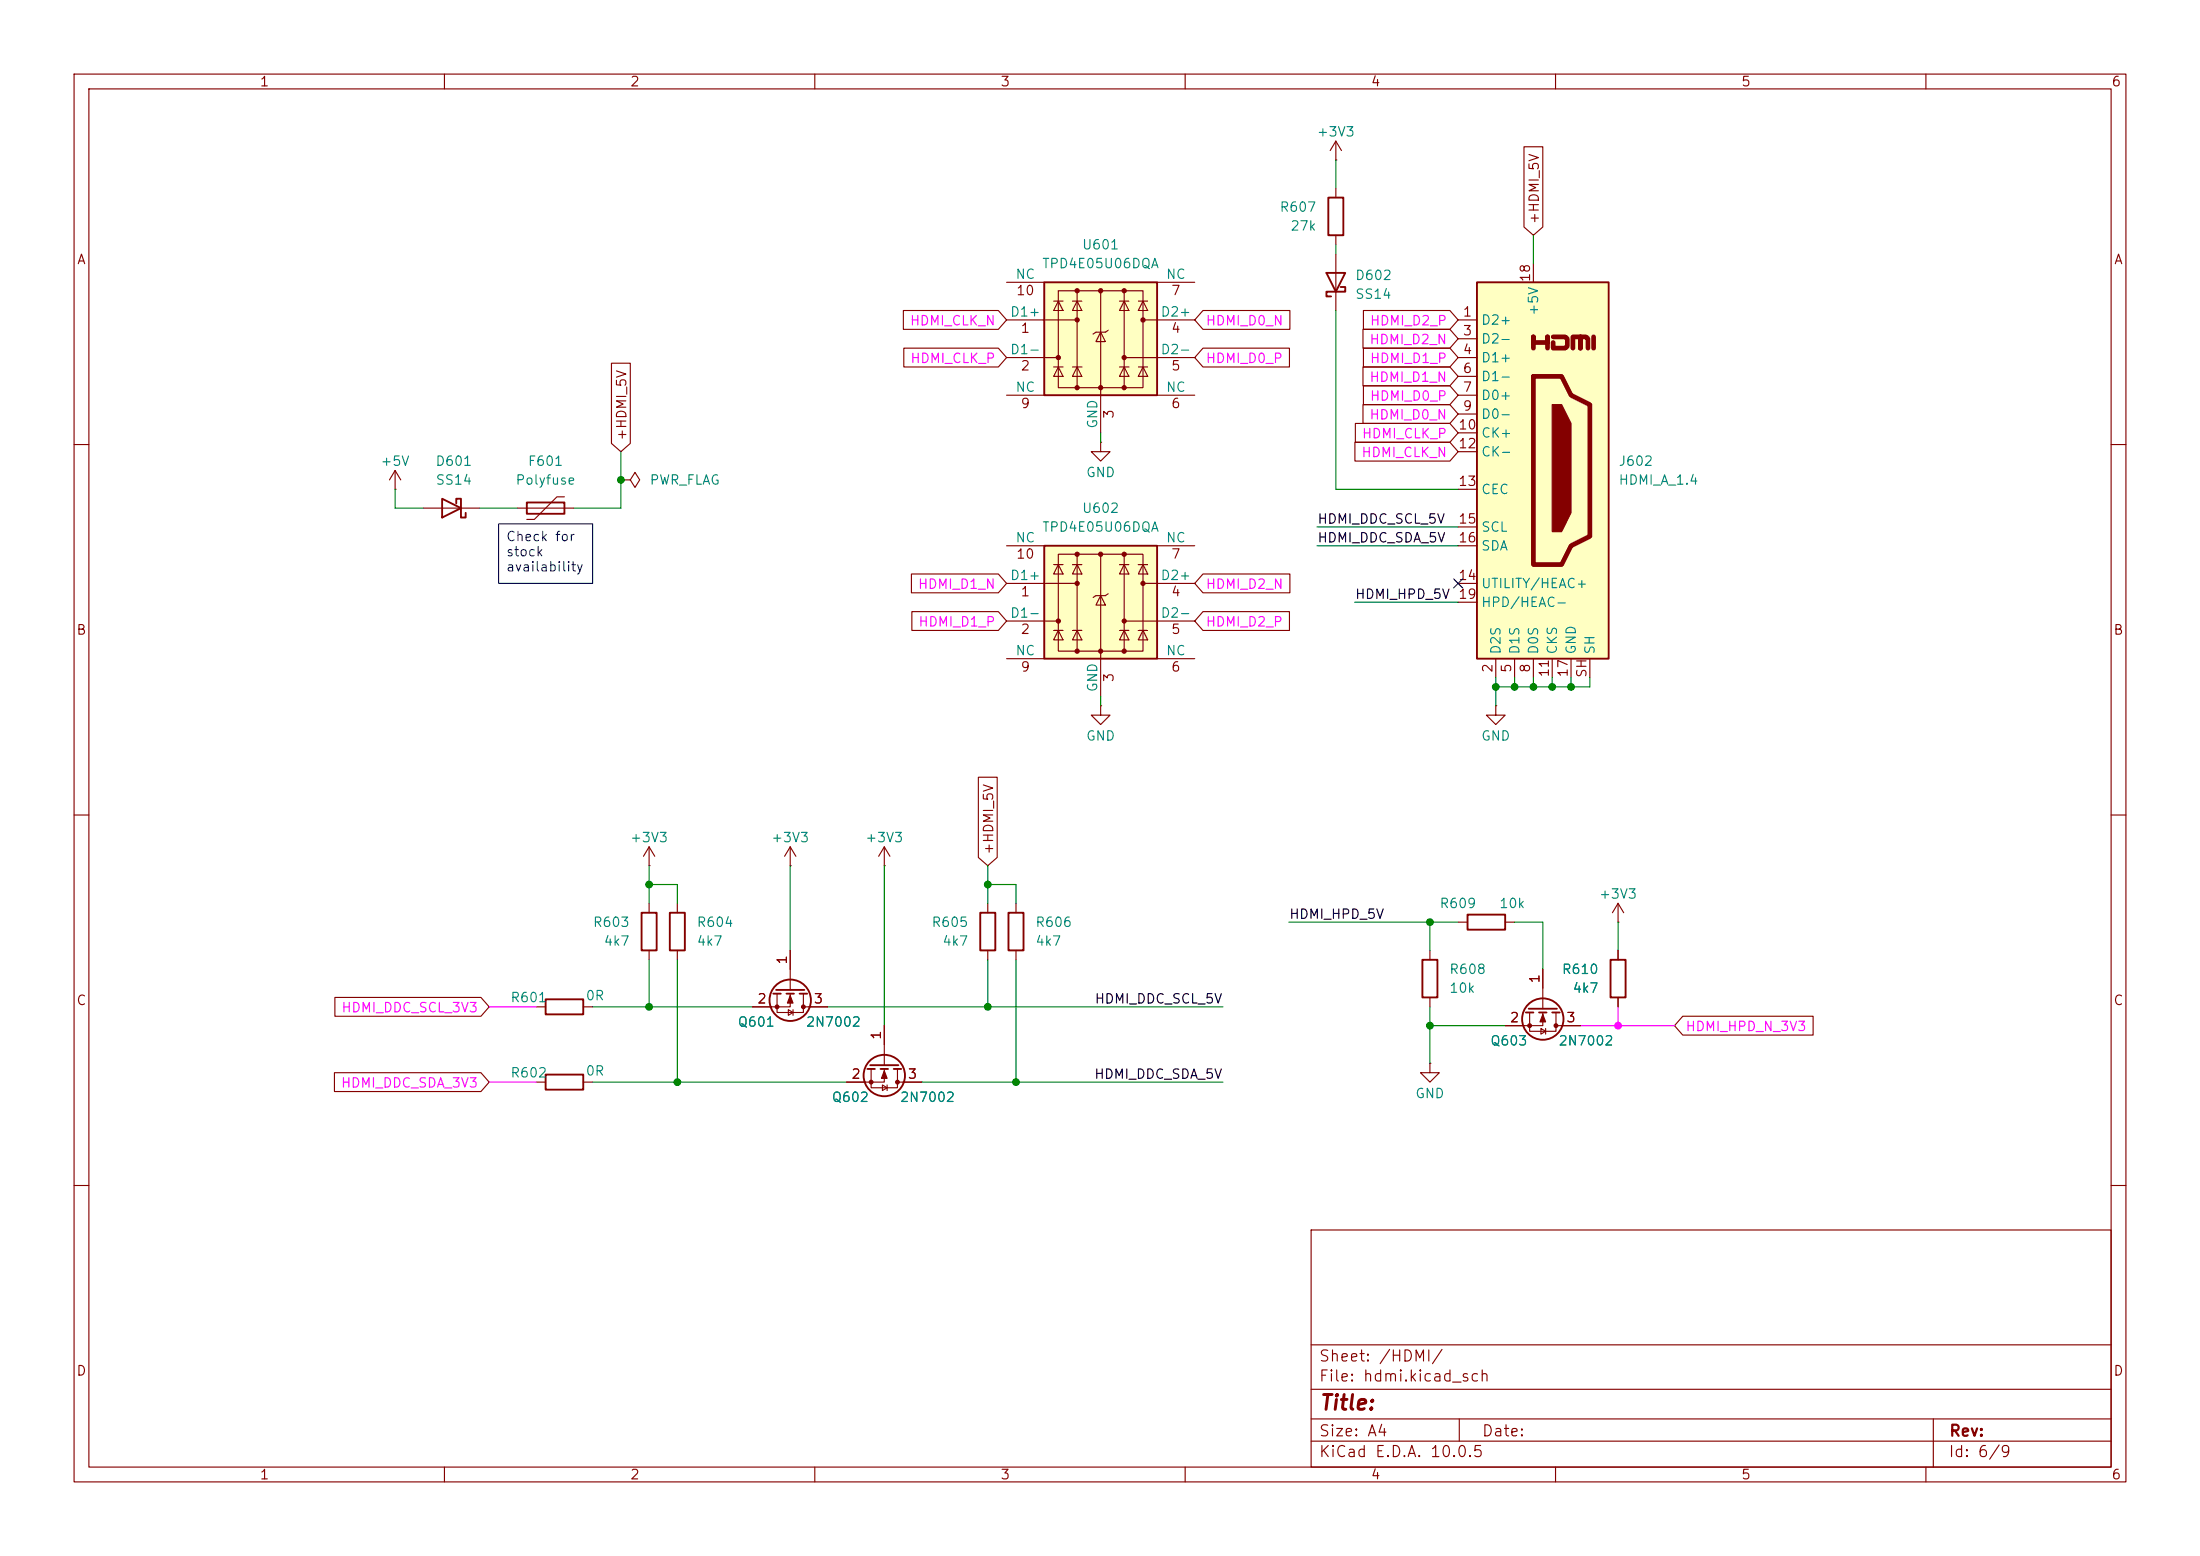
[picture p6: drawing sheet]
<svg xmlns="http://www.w3.org/2000/svg" width="297mm" height="210mm" viewBox="0 0 297 210" stroke-linecap="round" stroke-linejoin="round" font-family="sans-serif">
<g fill="none" stroke="#840000" stroke-width=".15">
<path d="M10 10h277v190h-277zM12 12h273v186h-273zM60 10v2M110 10v2M160 10v2M210 10v2M260 10v2M10 60h2M285 60h2M10 110h2M285 110h2M10 160h2"/>
<path d="M177 166h108v32h-108zM285 160h2M60 198v2M110 198v2M160 198v2M177 194.5h108M177 191.5h108M177 187.5h108M177 181.5h108M197 191.5v3M210 198v2M260 198v2"/>
<path d="M261 191.5v6.5"/>
</g>
<path d="M199.4 38.1h17.8v50.8h-17.8z" fill="#ffffc2"/>
<path d="M207 47v-1.5v.7h1.9v-.7v1.5M207 50.8h3.8l1.3 2.5 2.5 1.3v17.8l-2.5 1.3-1.3 2.5h-3.8zM209.7 45.5h1.6l.3 .2v1l-.3 .3h-1.6v-.8M212.3 47v-1.5h1.1v1.5v-1.5h.7l.3 .2v1.3M215.1 45.5v1.5" fill="none" stroke="#840000" stroke-width=".63"/>
<g fill="none" stroke="#840000" stroke-width=".25">
<path d="M199.4 38.1h17.8v50.8h-17.8zM71.1 67.8h5.1v1.5h-5.1zM86.6 123.2h2v5.1h-2zM90.4 123.2h2.1v5.1h-2.1zM104.4 134.1h1M104.8 133.6h3.8M106.2 134.1h1M107.9 134.1h1.1M136.1 123.2h2.1v5.1h-2.1zM192 129.5h2.1v5.1h-2.1zM117.1 144.3h1M117.5 143.8h3.8"/>
<path d="M118.9 144.3h1M120.6 144.3h1.1"/>
<circle cx="106.7" cy="135" r="2.79"/>
<circle cx="119.4" cy="145.2" r="2.79"/>
</g>
<g fill="#840000" stroke="#840000" stroke-width=".15">
<path d="M209.5 54.6h1.3l1.3 2.6v12l-1.3 2.6h-1.3z"/>
<path d="M119.4 144.5l.4 1h-.8z"/>
<path d="M106.7 134.4l.4 1h-.8z"/>
<circle cx="121.2" cy="146" r=".25"/>
<circle cx="117.6" cy="146" r=".25"/>
<circle cx="108.5" cy="135.9" r=".25"/>
<circle cx="104.9" cy="135.9" r=".25"/>
</g>
<g fill="none" stroke="#840000" stroke-width=".15">
<path d="M207 35.6v2.5M196.8 43.2h2.6M196.8 45.7h2.6M196.8 48.3h2.6M196.8 50.8h2.6M196.8 53.3h2.6M196.8 55.9h2.6M196.8 58.4h2.6M53.3 66h.1M53.3 63.5l-.7 1.3M53.3 63.5l.8 1.3M53.3 63.5v2.5"/>
<path d="M69.8 68.6h7.7M76.2 67.1h-1l-3.1 3h-1M196.8 61h2.6M196.8 66h2.6M196.8 78.7h2.6M196.8 71.1h2.6M196.8 73.7h2.6M196.8 81.3h2.6M201.9 95.3v1.2h1.3l-1.3 1.3-1.2-1.3h1.2M201.9 95.3h.1M201.9 88.9v2.5M204.5 88.9v2.5"/>
<path d="M207 88.9v2.5M209.5 88.9v2.5M212.1 88.9v2.5M214.6 88.9v2.5M87.6 121.9v1.3M87.6 128.3v1.2M91.4 121.9v1.3M91.4 128.3v1.2M104.9 134.1v2.6h3.6v-2.6M106.4 136.3l.7 .4-.7 .3zM106.7 134.1v1.8h-5.1M106.7 128.3v5.3"/>
<path d="M107.1 136.3v.7M108.5 135.9h3.3M119.4 138.4v5.4M137.2 121.9v1.3M137.2 128.3v1.2M193 128.3v1.2M193 134.6v1.3M117.6 144.3v2.5h3.6v-2.5M119.1 146.4l.7 .4-.7 .4zM119.4 144.3v1.8h-5.1M119.8 146.4v.8M121.2 146.1h3.3"/>
<path d="M193 143.5v1.3h1.3l-1.3 1.3-1.2-1.3h1.2M193 143.5h.1"/>
</g>
<path d="M141 38.1h15.2v15.2h-15.2z" fill="#ffffc2"/>
<g fill="none" stroke="#840000" stroke-width=".15">
<path d="M135.9 38.1h5.1M142.9 39.2h11.4v13.1h-11.4zM145.4 39.2v13.1M148.6 39.2v19.2M151.8 39.2v13.1M156.2 38.1h5.1M135.9 43.2h9.5M135.9 48.3h7M135.9 53.3h5.1M142.2 40.6h1.3M142.2 49.5h1.3M142.9 40.6l.6 1.3h-1.3z"/>
<path d="M142.9 49.5l.6 1.3h-1.3zM144.8 40.6h1.2M144.8 49.5h1.2M145.4 40.6l.6 1.3h-1.2zM145.4 49.5l.6 1.3h-1.2zM148.6 44.8l.6 1.3h-1.2zM148.6 59.7v1.3h1.3l-1.3 1.2-1.3-1.2h1.3M148.6 59.7h.1M149.6 44.6l-.4 .2h-1.2l-.4 .3M151.1 40.6h1.3M151.1 49.5h1.3M151.8 40.6l.6 1.3h-1.3z"/>
<path d="M151.8 49.5l.6 1.3h-1.3zM151.8 48.3h9.5M153.7 40.6h1.2M153.7 49.5h1.2M154.3 40.6l.6 1.3h-1.2zM154.3 49.5l.6 1.3h-1.2zM154.3 43.2h7M156.2 53.3h5.1M83.8 64.8h1.3l.6-1 .7 1-.7 1-.6-1M83.8 64.8h.1M148.6 95.3v1.2h1.3l-1.3 1.3-1.3-1.3h1.3M148.6 95.3h.1"/>
<path d="M87.6 116.8h.1M87.6 114.3l-.7 1.3M87.6 114.3l.8 1.3M87.6 114.3v2.5M72.4 135.9h1.3M78.7 135.9h1.3M196.8 124.5h1.3M203.2 124.5h1.3M206.5 136.7v2.5h3.6v-2.5M208 138.8l.7 .4-.7 .4zM208.3 136.7v1.7h-5.1M208.3 130.8v5.3"/>
<path d="M208.7 138.8v.8M210.1 138.4h3.3M218.4 124.5h.1M218.4 121.9v2.6M218.4 128.3v1.2M218.4 134.6v1.3M218.4 121.9l-.7 1.3M218.4 121.9l.8 1.3M72.4 146.1h1.3M78.7 146.1h1.3"/>
</g>
<g fill="none" stroke="#840000" stroke-width=".25">
<path d="M141 38.1h15.2v15.2h-15.2zM73.7 134.9h5v2h-5zM198.1 123.4h5.1v2.1h-5.1zM206 136.7h1M206.4 136.1h3.8M207.8 136.7h1M209.5 136.7h1.1M217.4 129.5h2.1v5.1h-2.1zM73.7 145h5v2.1h-5z"/>
<circle cx="208.3" cy="137.5" r="2.79"/>
</g>
<g fill="#840000" stroke="#840000" stroke-width=".15">
<path d="M208.3 136.9l.4 1h-.8z"/>
<circle cx="142.9" cy="48.3" r=".28"/>
<circle cx="145.4" cy="39.2" r=".28"/>
<circle cx="145.4" cy="43.2" r=".28"/>
<circle cx="145.4" cy="52.3" r=".28"/>
<circle cx="148.6" cy="39.2" r=".28"/>
<circle cx="148.6" cy="52.3" r=".28"/>
<circle cx="151.8" cy="39.2" r=".28"/>
<circle cx="151.8" cy="48.3" r=".28"/>
<circle cx="151.8" cy="52.3" r=".28"/>
<circle cx="154.3" cy="43.2" r=".28"/>
<circle cx="210.1" cy="138.4" r=".25"/>
<circle cx="206.5" cy="138.4" r=".25"/>
</g>
<path d="M141 73.7h15.2v15.2h-15.2z" fill="#ffffc2"/>
<g fill="none" stroke="#840000" stroke-width=".15">
<path d="M180.3 19.1v2.5M180.3 19.1l-.7 1.2M180.3 19.1l.8 1.2M205.7 19.8h2.6v10.8l-1.3 1.2-1.3-1.2zM180.3 21.6h.1M180.3 25.4v1.3M180.3 31.8v1.2M180.3 34.3v7.6M82.5 49h2.6v10.8l-1.3 1.2-1.3-1.2zM122 41.9h12.8l1.1 1.3-1.1 1.3h-12.8zM122 47h12.8l1.1 1.3-1.1 1.2h-12.8zM162.4 41.9h11.7v2.6h-11.7l-1.1-1.3z"/>
<path d="M162.4 47h11.7v2.5h-11.7l-1.1-1.2zM182.9 59.7h12.8l1.1 1.3-1.1 1.2h-12.8zM183 57.1h12.7l1.1 1.3-1.1 1.3h-12.7zM184 49.5h11.7l1.1 1.3-1.1 1.3h-11.7zM184 54.6h11.7l1.1 1.3-1.1 1.3h-11.7zM184 44.4h11.7l1.1 1.3-1.1 1.3h-11.7zM184.1 52.1h11.6l1.1 1.2-1.1 1.3h-11.6zM184.1 41.9h11.6l1.1 1.3-1.1 1.3h-11.6zM184.1 47h11.6l1.1 1.3-1.1 1.2h-11.6zM57.1 68.6h7.7M123 77.5h11.8l1.1 1.2-1.1 1.3h-11.8zM135.9 78.7h9.5"/>
<path d="M135.9 73.7h5.1M142.2 76.2h1.3M142.9 74.8h11.4v13.1h-11.4zM142.9 76.2l.6 1.3h-1.3zM144.8 76.2h1.2M145.4 76.2l.6 1.3h-1.2zM145.4 74.8v13.1M148.6 74.8v19.2M151.1 76.2h1.3M151.8 76.2l.6 1.3h-1.3zM151.8 74.8v13.1M153.7 76.2h1.2"/>
<path d="M154.3 76.2l.6 1.3h-1.2zM154.3 78.7h7M156.2 73.7h5.1M162.4 77.5h11.7v2.5h-11.7l-1.1-1.3zM123.1 82.5h11.7l1.1 1.3-1.1 1.3h-11.7zM135.9 83.8h7M135.9 88.9h5.1M142.2 85.1h1.3M142.9 85.1l.6 1.3h-1.3zM144.8 85.1h1.2M145.4 85.1l.6 1.3h-1.2zM148.6 80.4l.6 1.3h-1.2z"/>
<path d="M149.6 80.1l-.4 .3h-1.2l-.4 .2M151.1 85.1h1.3M151.8 85.1l.6 1.3h-1.3zM151.8 83.8h9.5M153.7 85.1h1.2M154.3 85.1l.6 1.3h-1.2zM156.2 88.9h5.1M162.4 82.5h11.7v2.6h-11.7l-1.1-1.3zM106.7 116.8h.1M106.7 114.3l-.8 1.3M106.7 114.3l.7 1.3M106.7 114.3v2.5"/>
<path d="M119.4 116.8h.1M119.4 114.3l-.8 1.3M119.4 114.3l.7 1.3M119.4 114.3v2.5M132.1 104.9h2.5v10.8l-1.3 1.1-1.2-1.1zM45.2 134.6h19.7l1.1 1.3-1.1 1.3h-19.7zM101.6 135.9h2.5M106.7 128.3v2.5M109.2 135.9h2.6M119.4 138.4v2.6M133.3 121.9v1.3M133.3 128.3v1.2"/>
<path d="M203.2 138.4h2.5M208.3 130.8v2.6M210.8 138.4h2.6M218.4 128.3v1.2M218.4 134.6v1.3M227.2 137.2h17.6v2.5h-17.6l-1.1-1.3zM45.1 144.8h19.8l1.1 1.3-1.1 1.2h-19.8zM114.3 146.1h2.5M121.9 146.1h2.6"/>
</g>
<path d="M179.1 36.8h2.5l-1.3 2.6zM179.3 26.7h2.1v5.1h-2.1zM181 38.7h.6v.7h-2.5v.6h.6M59.7 67.3l2.5 1.3-2.5 1.3zM61.6 67.9v-.6h.6v2.6h.7v-.7M141 73.7h15.2v15.2h-15.2zM132.3 123.2h2.1v5.1h-2.1z" fill="none" stroke="#840000" stroke-width=".25"/>
<g fill="#840000" stroke="#840000" stroke-width=".15">
<circle cx="142.9" cy="83.8" r=".28"/>
<circle cx="145.4" cy="74.8" r=".28"/>
<circle cx="145.4" cy="78.7" r=".28"/>
<circle cx="145.4" cy="87.9" r=".28"/>
<circle cx="148.6" cy="74.8" r=".28"/>
<circle cx="148.6" cy="87.9" r=".28"/>
<circle cx="151.8" cy="74.8" r=".28"/>
<circle cx="151.8" cy="83.8" r=".28"/>
<circle cx="151.8" cy="87.9" r=".28"/>
<circle cx="154.3" cy="78.7" r=".28"/>
</g>
<g fill="none" stroke="#008400" stroke-width=".15">
<path d="M180.3 21.6v3.8M180.3 33v1.3M207 31.8v3.8M148.6 58.4v1.3M180.3 41.9v24.1h16.5M53.3 66v2.6h3.8M64.8 68.6h5M83.8 61v7.6h-6.3M177.8 73.7h19M177.8 71.1h19M148.6 94v1.3M182.9 81.3h13.9"/>
<path d="M201.9 91.4v3.9M204.5 91.4v1.3M207 91.4v1.3M209.5 91.4v1.3M212.1 91.4v1.3M214.6 91.4v1.3h-12.7M87.6 119.4h3.8v2.5M87.6 116.8v5.1M106.7 116.8v11.5M119.4 116.8v21.6M133.3 119.4h3.9v2.5M133.3 116.8v5.1"/>
<path d="M80 135.9h21.6M87.6 129.5v6.4M91.4 129.5v16.6M111.8 135.9h53.3M133.3 129.5v6.4M137.2 129.5v16.6M174 124.5h22.8M193 138.4h10.2M193 124.5v3.8M193 135.9v7.6M204.5 124.5h3.8v6.3M218.4 124.5v3.8"/>
<path d="M80 146.1h34.3M124.5 146.1h40.6"/>
</g>
<path d="M66 135.9h6.4M213.4 138.4h12.7M218.4 135.9v2.5M66 146.1h6.4" fill="none" stroke="#f0f" stroke-width=".15"/>
<path d="M196.2 78.1l1.3 1.2M197.5 78.1l-1.3 1.2" fill="none" stroke="#000084" stroke-width=".15"/>
<path d="M67.3 70.7h12.7v8h-12.7z" fill="none" stroke="#0000c2" stroke-width=".15"/>
<g fill="#008400" stroke="#008400" stroke-width=".14">
<circle cx="193" cy="138.4" r=".46"/>
<circle cx="212.1" cy="92.7" r=".46"/>
<circle cx="193" cy="124.5" r=".46"/>
<circle cx="83.8" cy="64.8" r=".46"/>
<circle cx="201.9" cy="92.7" r=".46"/>
<circle cx="207" cy="92.7" r=".46"/>
<circle cx="209.5" cy="92.7" r=".46"/>
<circle cx="204.5" cy="92.7" r=".46"/>
<circle cx="87.6" cy="119.4" r=".46"/>
<circle cx="133.3" cy="119.4" r=".46"/>
<circle cx="137.2" cy="146.1" r=".46"/>
<circle cx="133.3" cy="135.9" r=".46"/>
<circle cx="87.6" cy="135.9" r=".46"/>
<circle cx="91.4" cy="146.1" r=".46"/>
</g>
<circle cx="218.4" cy="138.4" r=".46" fill="#f0f" stroke="#f0f" stroke-width=".14"/>
<text font-size="2" fill="#840000" x="178" y="190.8">Title:</text>
<g font-size="1.5" fill="#840000">
<text x="178" y="184.1">Sheet: /HDMI/</text>
<text x="178" y="186.8">File: hdmi.kicad_sch</text>
<text x="178" y="197">KiCad E.D.A. 10.0.5</text>
<text x="178" y="194.2">Size: A4</text>
<text x="200" y="194.2">Date:</text>
<text x="263" y="197">Id: 6/9</text>
<text x="263" y="194.2">Rev:</text>
</g>
<g font-size="1.3" fill="#840000">
<text x="35" y="12">1</text>
<text x="85" y="12">2</text>
<text x="135" y="12">3</text>
<text x="185" y="12">4</text>
<text x="235" y="12">5</text>
<text x="285" y="12">6</text>
<text x="10.3" y="36">A</text>
<text x="208.1" y="30.3" transform="rotate(-90 208.1 30.3)">+HDMI_5V</text>
<text x="285.3" y="36">A</text>
<text x="137.1" y="40.2">10</text>
<text x="158" y="40.2">7</text>
<text x="206.9" y="38.2" transform="rotate(-90 206.9 38.2)">18</text>
<text x="137.7" y="45.2">1</text>
<text x="158" y="45.2">4</text>
<text x="197.4" y="43">1</text>
<text x="197.4" y="45.6">3</text>
<text x="137.7" y="50.3">2</text>
<text x="158" y="50.3">5</text>
<text x="197.4" y="48.1">4</text>
<text x="197.4" y="50.7">6</text>
<text x="197.4" y="53.2">7</text>
<text x="84.9" y="59.6" transform="rotate(-90 84.9 59.6)">+HDMI_5V</text>
<text x="137.7" y="55.4">9</text>
<text x="150.7" y="56.6" transform="rotate(-90 150.7 56.6)">3</text>
<text x="158" y="55.4">6</text>
<text x="196.8" y="58.3">10</text>
<text x="197.4" y="55.7">9</text>
<text x="196.8" y="60.8">12</text>
<text x="196.8" y="65.9">13</text>
<text x="196.8" y="71">15</text>
<text x="137.1" y="75.7">10</text>
<text x="158" y="75.7">7</text>
<text x="196.8" y="73.5">16</text>
<text x="137.7" y="80.8">1</text>
<text x="158" y="80.8">4</text>
<text x="196.8" y="78.6">14</text>
<text x="196.8" y="81.1">19</text>
<text x="10.2" y="86">B</text>
<text x="137.7" y="85.9">2</text>
<text x="158" y="85.9">5</text>
<text x="285.2" y="86">B</text>
<text x="137.7" y="91">9</text>
<text x="150.7" y="92.2" transform="rotate(-90 150.7 92.2)">3</text>
<text x="158" y="91">6</text>
<text x="201.8" y="90.9" transform="rotate(-90 201.8 90.9)">2</text>
<text x="204.3" y="90.9" transform="rotate(-90 204.3 90.9)">5</text>
<text x="206.9" y="90.9" transform="rotate(-90 206.9 90.9)">8</text>
<text x="209.4" y="91.5" transform="rotate(-90 209.4 91.5)">11</text>
<text x="212" y="91.5" transform="rotate(-90 212 91.5)">17</text>
<text x="214.5" y="91.6" transform="rotate(-90 214.5 91.6)">SH</text>
<text x="134.4" y="115.4" transform="rotate(-90 134.4 115.4)">+HDMI_5V</text>
<text x="106.5" y="130.3" transform="rotate(-90 106.5 130.3)">1</text>
<text x="10.2" y="136">C</text>
<text x="102.1" y="135.8">2</text>
<text x="109.8" y="135.8">3</text>
<text x="208.1" y="132.8" transform="rotate(-90 208.1 132.8)">1</text>
<text x="285.2" y="136">C</text>
<text x="119.2" y="140.4" transform="rotate(-90 119.2 140.4)">1</text>
<text x="203.7" y="138.3">2</text>
<text x="211.4" y="138.3">3</text>
<text x="114.8" y="145.9">2</text>
<text x="122.5" y="145.9">3</text>
<text x="10.2" y="186">D</text>
<text x="285.2" y="186">D</text>
<text x="35" y="200">1</text>
<text x="85" y="200">2</text>
<text x="135" y="200">3</text>
<text x="185" y="200">4</text>
<text x="235" y="200">5</text>
<text x="285" y="200">6</text>
</g>
<g font-size="1.3" fill="#008484">
<text x="177.7" y="18.7">+3V3</text>
<text x="172.7" y="28.9">R607</text>
<text x="146" y="34">U601</text>
<text x="174.1" y="31.4">27k</text>
<text x="137" y="38">NC</text>
<text x="140.6" y="36.5">TPD4E05U06DQA</text>
<text x="157.3" y="38">NC</text>
<text x="182.9" y="38.1">D602</text>
<text x="182.9" y="40.7">SS14</text>
<text x="136.3" y="43">D1+</text>
<text x="156.6" y="43">D2+</text>
<text x="199.9" y="44.1">D2+</text>
<text x="199.9" y="46.7">D2-</text>
<text x="208" y="42.7" transform="rotate(-90 208 42.7)">+5V</text>
<text x="136.3" y="48.1">D1-</text>
<text x="137" y="53.2">NC</text>
<text x="156.6" y="48.1">D2-</text>
<text x="157.3" y="53.2">NC</text>
<text x="199.9" y="49.2">D1+</text>
<text x="199.9" y="51.8">D1-</text>
<text x="148.5" y="57.9" transform="rotate(-90 148.5 57.9)">GND</text>
<text x="199.9" y="54.3">D0+</text>
<text x="199.9" y="56.8">D0-</text>
<text x="199.9" y="59.4">CK+</text>
<text x="51.3" y="63.2">+5V</text>
<text x="58.7" y="63.2">D601</text>
<text x="58.7" y="65.7">SS14</text>
<text x="69.5" y="65.7">Polyfuse</text>
<text x="71.2" y="63.2">F601</text>
<text x="87.6" y="65.7">PWR_FLAG</text>
<text x="146.5" y="64.7">GND</text>
<text x="199.9" y="61.9">CK-</text>
<text x="218.4" y="63.2">J602</text>
<text x="218.4" y="65.7">HDMI_A_1.4</text>
<text x="146" y="69.5">U602</text>
<text x="199.9" y="67">CEC</text>
<text x="137" y="73.5">NC</text>
<text x="140.6" y="72.1">TPD4E05U06DQA</text>
<text x="157.3" y="73.5">NC</text>
<text x="199.9" y="72.1">SCL</text>
<text x="199.9" y="74.6">SDA</text>
<text x="136.3" y="78.6">D1+</text>
<text x="136.3" y="83.7">D1-</text>
<text x="156.6" y="78.6">D2+</text>
<text x="156.6" y="83.7">D2-</text>
<text x="199.9" y="79.7">UTILITY/HEAC+</text>
<text x="199.9" y="82.2">HPD/HEAC-</text>
<text x="137" y="88.8">NC</text>
<text x="157.3" y="88.8">NC</text>
<text x="202.9" y="88.4" transform="rotate(-90 202.9 88.4)">D2S</text>
<text x="205.4" y="88.4" transform="rotate(-90 205.4 88.4)">D1S</text>
<text x="208" y="88.4" transform="rotate(-90 208 88.4)">D0S</text>
<text x="210.5" y="88.4" transform="rotate(-90 210.5 88.4)">CKS</text>
<text x="213.1" y="88.4" transform="rotate(-90 213.1 88.4)">GND</text>
<text x="215.6" y="88.4" transform="rotate(-90 215.6 88.4)">SH</text>
<text x="148.5" y="93.5" transform="rotate(-90 148.5 93.5)">GND</text>
<text x="146.5" y="100.3">GND</text>
<text x="199.9" y="100.3">GND</text>
<text x="85" y="114">+3V3</text>
<text x="104" y="114">+3V3</text>
<text x="116.7" y="114">+3V3</text>
<text x="80" y="125.4">R603</text>
<text x="94" y="125.4">R604</text>
<text x="125.7" y="125.4">R605</text>
<text x="139.7" y="125.4">R606</text>
<text x="194.3" y="122.9">R609</text>
<text x="202.3" y="122.9">10k</text>
<text x="215.8" y="121.6">+3V3</text>
<text x="81.4" y="128">4k7</text>
<text x="94" y="128">4k7</text>
<text x="127.1" y="128">4k7</text>
<text x="139.7" y="128">4k7</text>
<text x="195.6" y="131.8">R608</text>
<text x="210.8" y="131.8">R610</text>
<text x="68.8" y="135.6">R601</text>
<text x="79" y="135.3">0R</text>
<text x="195.6" y="134.3">10k</text>
<text x="212.2" y="134.3">4k7</text>
<text x="99.5" y="138.9">Q601</text>
<text x="108.7" y="138.9">2N7002</text>
<text x="201.1" y="141.4">Q603</text>
<text x="210.3" y="141.4">2N7002</text>
<text x="68.8" y="145.7">R602</text>
<text x="79" y="145.5">0R</text>
<text x="112.2" y="149">Q602</text>
<text x="121.4" y="149">2N7002</text>
<text x="191" y="148.5">GND</text>
</g>
<g font-size="1.3" fill="#f0f">
<text x="122.7" y="44.2">HDMI_CLK_N</text>
<text x="162.7" y="44.2">HDMI_D0_N</text>
<text x="184.8" y="46.8">HDMI_D2_N</text>
<text x="184.9" y="44.2">HDMI_D2_P</text>
<text x="122.8" y="49.3">HDMI_CLK_P</text>
<text x="162.7" y="49.3">HDMI_D0_P</text>
<text x="184.8" y="51.9">HDMI_D1_N</text>
<text x="184.9" y="49.3">HDMI_D1_P</text>
<text x="183.8" y="59.5">HDMI_CLK_P</text>
<text x="184.8" y="56.9">HDMI_D0_N</text>
<text x="184.9" y="54.4">HDMI_D0_P</text>
<text x="183.7" y="62">HDMI_CLK_N</text>
<text x="123.8" y="79.8">HDMI_D1_N</text>
<text x="162.7" y="79.8">HDMI_D2_N</text>
<text x="123.9" y="84.9">HDMI_D1_P</text>
<text x="162.7" y="84.9">HDMI_D2_P</text>
<text x="46" y="136.9">HDMI_DDC_SCL_3V3</text>
<text x="227.5" y="139.5">HDMI_HPD_N_3V3</text>
<text x="45.9" y="147.1">HDMI_DDC_SDA_3V3</text>
</g>
<g font-size="1.3">
<text x="177.8" y="71">HDMI_DDC_SCL_5V</text>
<text x="177.8" y="73.5">HDMI_DDC_SDA_5V</text>
<text x="182.9" y="81.2">HDMI_HPD_5V</text>
<text x="174" y="124.3">HDMI_HPD_5V</text>
<text x="147.7" y="135.8">HDMI_DDC_SCL_5V</text>
<text x="147.6" y="145.9">HDMI_DDC_SDA_5V</text>
</g>
<g font-size="1.3" fill="#0000c2">
<text x="68.2" y="73.4">Check for</text>
<text x="68.2" y="75.4">stock</text>
<text x="68.2" y="77.5">availability</text>
</g>
</svg>
